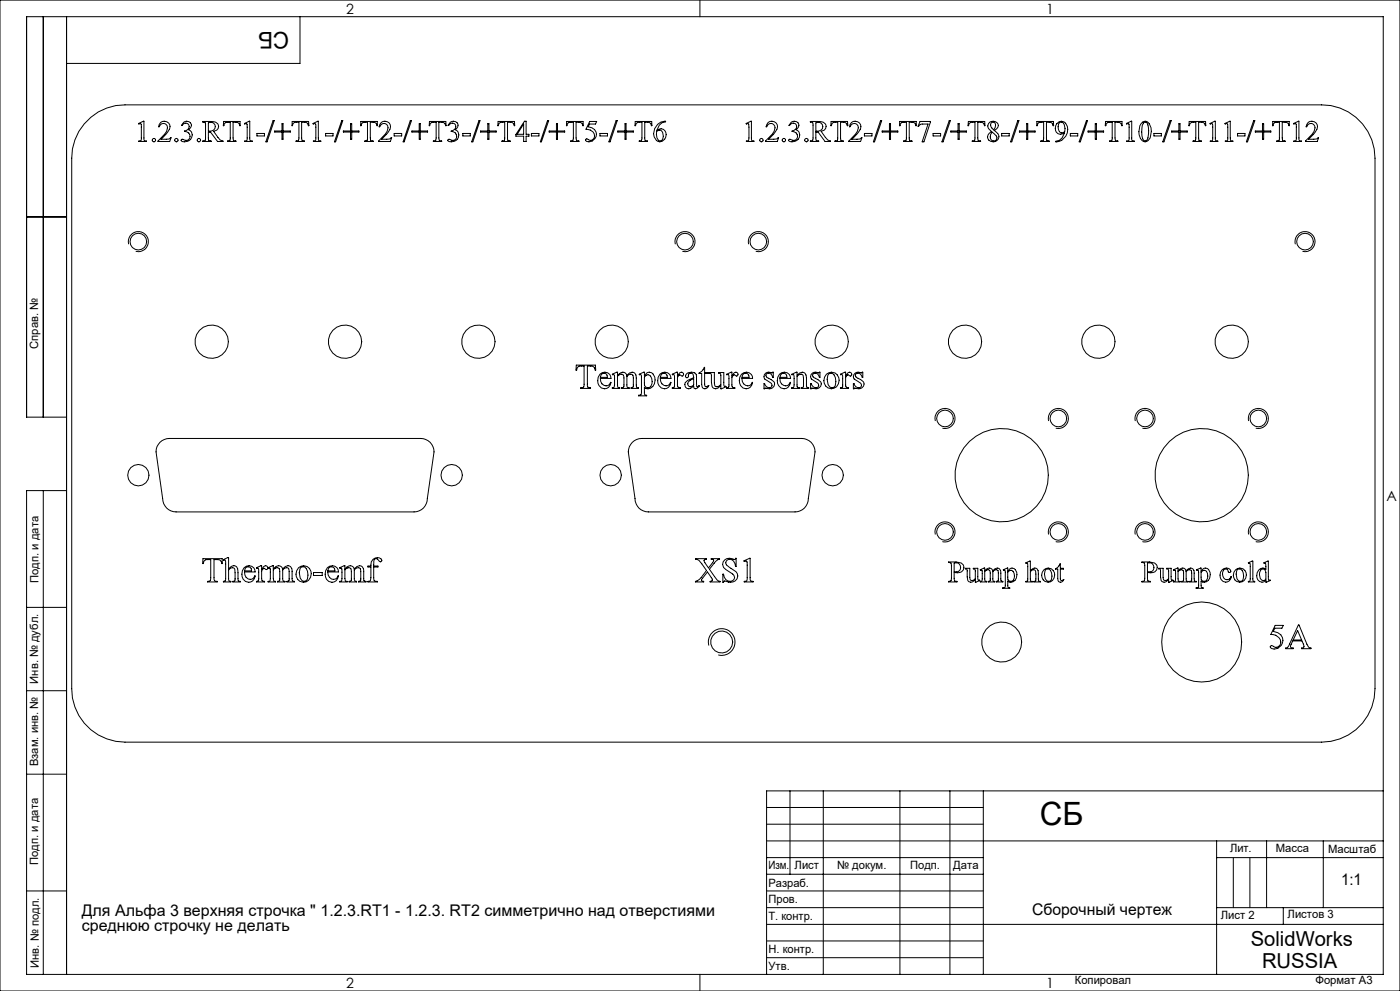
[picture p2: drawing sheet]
<svg xmlns="http://www.w3.org/2000/svg" width="420mm" height="297mm" viewBox="0 0 420 297" stroke-linecap="round" stroke-linejoin="round" font-family="sans-serif">
<g fill="none" stroke="#000" stroke-width=".3">
<path d="M0 0h420v297h-420zM13 5v120M20 5v287M90 5v14h-70M210 0v5M25.3 37.1a15.7 15.7 0 0 1 12.2-5.7h359a16 16 0 0 1 16 16v159a16 16 0 0 1-16 16h-359a16 16 0 0 1-16-16v-159a15.8 15.8 0 0 1 3.8-10.3zM41.6 37l1.6-.7v5.5l.1 .3 .6 .3h-2.2l.7-.4v-4.4l-.1-.5-.6 .1zM48.2 36.7a1.7 1.7 0 0 1 2.2 0 1.7 1.7 0 0 1 .4 2.1l-1.1 1.5-1.4 1.4h2.4l.6-.4-.4 1.1h-3.5a8.2 8.2 0 0 0 2.8-4.1 1.21 1.21 0 0 0-.7-1.2 1.21 1.21 0 0 0-1.3 .3l-.6 .6 .2-.7zM55.1 36.6a1.36 1.36 0 0 1 2.1 .3 1.36 1.36 0 0 1-.6 2 2.01 2.01 0 0 1 .8 2.6 2.01 2.01 0 0 1-2.6 .9l-.3-.1a.34 .34 0 0 1-.1-.5 .34 .34 0 0 1 .5 0 1.34 1.34 0 0 0 2.1-.7 1.34 1.34 0 0 0-1.5-1.7l-.1-.1a1.2 1.2 0 0 0 1.4-1 1.2 1.2 0 0 0-1.1-1.4l-1.3 .7zM60.8 36.4a5.6 5.6 0 0 1 4.5 .7 1.38 1.38 0 0 1-.3 1.9l-.9 .4 2 2.6 .8 .4h-1.6l-2.2-2.8h-.6v2.1a.63 .63 0 0 0 .8 .6h-2.5a.69 .69 0 0 0 .7-.2 .69 .69 0 0 0 .2-.8v-4.2l-.1-.3-.8-.2zM62.5 36.8a1.4 1.4 0 0 1 2.1 1.1 1.4 1.4 0 0 1-1.8 1.4h-.3zM67.1 36.4h4.9l.1 1.3-.2-.3a.95 .95 0 0 0-1.1-.7h-.9l.1 5a.63 .63 0 0 0 .8 .6l-2.5 .1 .7-.4 .1-.4v-4.9h-1.1a.91 .91 0 0 0-.8 1h-.2z"/>
<path d="M73.3 37l1.6-.7v5.5l.2 .3 .6 .3h-2.3l.7-.4 .1-4.4-.2-.5-.6 .1zM81.9 36.2h.4l-2.2 6.3h-.3zM84.6 37.1h.3v2.2h2.2v.3h-2.2v2.1h-.3v-2.1h-2.2v-.3h2.2zM87.7 36.4h4.9l.1 1.3-.2-.3a.96 .96 0 0 0-1.1-.7h-.9v5a.63 .63 0 0 0 .8 .6l-2.5 .1 .6-.2 .3-.6v-4.9h-1.1a1.13 1.13 0 0 0-1 1zM93.9 37l1.6-.7v5.7l.7 .4h-2.2l.7-.4 .1-4.4-.2-.5-.6 .1zM102.5 36.2h.3l-2.1 6.3h-.4zM105.2 37.1h.3v2.2h2.2v.3h-2.2v2.1h-.3v-2.1h-2.2v-.3h2.2zM108.3 36.4h4.9v1.3l-.2-.3a.95 .95 0 0 0-1-.7h-.9v5a.63 .63 0 0 0 .8 .6l-2.5 .1 .8-.4v-.4v-4.9h-1a.91 .91 0 0 0-.9 1h-.1zM114.4 36.7a1.68 1.68 0 0 1 2.2 0 1.68 1.68 0 0 1 .3 2.1l-1 1.5-1.5 1.4h2.4l.7-.4-.4 1.1h-3.5a8.2 8.2 0 0 0 2.8-4.1 1.22 1.22 0 0 0-.7-1.2 1.22 1.22 0 0 0-1.4 .3l-.6 .6zM123.1 36.2h.3l-2.2 6.3h-.3zM123.6 39.3h2.2v-2.2h.3v2.2h2.2v.3h-2.2v2.1h-.3v-2.1h-2.2zM128.8 36.4h4.9l.1 1.3-.2-.3a1.04 1.04 0 0 0-1.1-.7h-.8v5a.63 .63 0 0 0 .8 .6l-2.5 .1 .7-.4 .1-.4v-4.9h-1a1.13 1.13 0 0 0-1 1z"/>
<path d="M135.1 36.6a1.37 1.37 0 0 1 2.1 .3 1.37 1.37 0 0 1-.6 2 1.95 1.95 0 0 1 .6 2.8 1.95 1.95 0 0 1-2.9 .3l.1-.1a1.2 1.2 0 0 1 1.4 .2 1.36 1.36 0 0 0 1.1-1.6 1.36 1.36 0 0 0-1.5-1.1v-.1a1.17 1.17 0 0 0 1.4-1.2 1.17 1.17 0 0 0-1.5-1.1l-.7 .6h-.2zM143.7 36.2h.3l-2.1 6.3h-.4zM146.3 37.1h.4v2.2h2.1v.3h-2.1v2.1h-.4v-2.1h-2.1v-.3h2.1zM149.4 36.4h4.9l.1 1.3-.2-.3a.96 .96 0 0 0-1.1-.7h-.8v5l.1 .3 .7 .4h-2.5l.7-.4 .1-.4v-4.9h-1a.91 .91 0 0 0-.9 1h-.2zM157.1 37.1v3.1h-1.9zM157.3 36.3h.5v3.9h.9v.6h-.9v1.6h-.7v-1.6h-2.3v-.5zM164.3 36.2h.3l-2.2 6.3h-.3zM166.9 37.1h.4v2.2h2.1v.3h-2.1v2.1h-.4v-2.1h-2.2v-.3h2.2zM170 36.4h4.9l.1 1.3-.2-.3a.95 .95 0 0 0-1.1-.7h-.9l.1 5a.63 .63 0 0 0 .8 .6l-2.5 .1 .7-.4 .1-.4v-4.9h-1a1.13 1.13 0 0 0-1.1 1zM176.9 36.4h2.1l-.4 .8h-1.8l-.3 .8a2.23 2.23 0 0 1 2.4 2.6 2.23 2.23 0 0 1-3.1 1.6l-.1-.4 .3-.2a1.41 1.41 0 0 0 2.1 0 1.41 1.41 0 0 0-.2-2.1l-.8-.5-1.3-.3zM184.8 36.2h.4l-2.2 6.3h-.3zM187.5 37.1h.3v2.2h2.2v.3h-2.2v2.1h-.3v-2.1h-2.2v-.3h2.2z"/>
<path d="M190.6 36.4h4.9l.1 1.3-.2-.3a.96 .96 0 0 0-1.1-.7h-.9v5l.1 .3 .7 .4h-2.4l.5-.2 .3-.6v-4.9h-1.1a.91 .91 0 0 0-.8 1h-.2zM197 39.4a1.04 1.04 0 0 1 1.8 .3l.2 1.1-.2 1-.5 .4h-.5a2.55 2.55 0 0 1-.8-2.8zM197.3 37.3l1-.7 1.4-.3v.2l-1.1 .3-.8 .7-.7 1.5a1.78 1.78 0 0 1 2.4 .3 1.78 1.78 0 0 1-.1 2.4 1.61 1.61 0 0 1-2.5 .4 3.3 3.3 0 0 1 .4-4.8zM223.8 37l1.6-.7v5.5l.2 .3 .6 .3h-2.3l.7-.4 .1-3.9-.2-1-.6 .1zM230.5 36.7a1.7 1.7 0 0 1 2.1 0 1.7 1.7 0 0 1 .4 2.1l-1 1.5-1.5 1.4h2.4l.7-.4-.4 1.1h-3.5a8 8 0 0 0 2.8-4.1 1.24 1.24 0 0 0-.7-1.2 1.24 1.24 0 0 0-1.4 .3l-.6 .6zM237.4 36.6a1.36 1.36 0 0 1 2.1 .3 1.36 1.36 0 0 1-.7 2 1.94 1.94 0 0 1 1 2.3 1.94 1.94 0 0 1-2.2 1.3l-.9-.2a.33 .33 0 0 1 0-.5 .33 .33 0 0 1 .4 0 1.35 1.35 0 0 0 2.2-.8 1.35 1.35 0 0 0-1.7-1.6v-.1a1.2 1.2 0 0 0 1.4-1 1.2 1.2 0 0 0-1-1.4l-1.3 .7zM243.1 36.4a5.5 5.5 0 0 1 4.5 .7 1.38 1.38 0 0 1-.3 1.9l-1 .4 2.1 2.6 .7 .4h-1.6l-2.1-2.8h-.6v2.1a.65 .65 0 0 0 .8 .6h-2.5a.68 .68 0 0 0 .7-.2 .68 .68 0 0 0 .1-.8v-4.2l-.1-.3-.7-.2zM244.8 36.8a1.4 1.4 0 0 1 2.1 1.1 1.4 1.4 0 0 1-1.9 1.4h-.2zM249.3 36.4h4.9l.2 1.3-.3-.3a.95 .95 0 0 0-1.1-.7h-.8v5a.63 .63 0 0 0 .8 .6l-2.5 .1 .7-.4 .1-.4v-4.9h-1a.91 .91 0 0 0-.9 1h-.2zM255.5 36.7a1.7 1.7 0 0 1 2.1 0 1.7 1.7 0 0 1 .5 2.1l-1.1 1.5-1.5 1.4h2.5l.6-.4-.4 1.1h-3.5a8.2 8.2 0 0 0 2.8-4.1 1.21 1.21 0 0 0-.7-1.2 1.21 1.21 0 0 0-1.4 .3l-.6 .6 .2-.7zM264.2 36.2h.3l-2.1 6.3h-.4zM266.8 37.1h.4v2.2h2.1v.3h-2.1v2.1h-.4v-2.1h-2.1v-.3h2.1z"/>
<path d="M269.9 36.4h4.9l.1 1.3-.2-.3a.96 .96 0 0 0-1.1-.7h-.8v5a.63 .63 0 0 0 .8 .6l-2.5 .1 .5-.2 .3-.6v-4.9h-1.3l-.8 1zM276 36.4h3.1l-1.9 6.1h-.6l1.8-5.3h-1.6a1.15 1.15 0 0 0-1.2 .7l-.2-.1zM284.8 36.2h.3l-2.2 6.3h-.3zM287.4 37.1h.4v2.2h2.1v.3h-2.1v2.1h-.4v-2.1h-2.1v-.3h2.1zM290.5 36.4h4.9l.1 1.3-.2-.3a.95 .95 0 0 0-1.1-.7h-.9l.1 5a.63 .63 0 0 0 .8 .6l-2.5 .1 .7-.4 .1-.4v-4.9h-1.1a.91 .91 0 0 0-.8 1h-.2zM296.9 36.6a1.44 1.44 0 0 1 2 0 1.44 1.44 0 0 1 .1 2l-.7 .5a2.1 2.1 0 0 1 1.2 2.6 1.63 1.63 0 0 1-2.3 .7 1.63 1.63 0 0 1-.5-2.4l.7-.6-.8-.8a1.38 1.38 0 0 1 .3-2zM297.3 36.9a.76 .76 0 0 1 1-.2 .76 .76 0 0 1 .4 .9l-.6 1.3a1.63 1.63 0 0 1-.8-2zM297.6 39.6a2.33 2.33 0 0 1 1.5 1.7 1.02 1.02 0 0 1-1.2 .9 1.02 1.02 0 0 1-.8-1.2l.1-.7zM305.3 36.2h.4l-2.2 6.3h-.3zM305.8 39.3h2.2v-2.2h.3v2.2h2.2v.3h-2.2v2.1h-.3v-2.1h-2.2zM311.1 36.4h4.9l.1 1.3-.2-.3a.96 .96 0 0 0-1.1-.7h-.9v5a.63 .63 0 0 0 .8 .6l-2.5 .1 .6-.2 .3-.6v-4.9h-1.4l-.7 1zM317 37.1a1.65 1.65 0 0 1 2.7-.2 3.6 3.6 0 0 1-2.9 5.6v-.2l1-.3 .8-.7 .8-1.5a1.79 1.79 0 0 1-2.5-.2 1.79 1.79 0 0 1 .1-2.5z"/>
<path d="M317.9 36.7h.8a2.37 2.37 0 0 1 .7 2.8 1.02 1.02 0 0 1-1.6-.1 2.3 2.3 0 0 1 .1-2.7zM325.9 36.2h.3l-2.1 6.3h-.4zM328.6 37.1h.3v2.2h2.2v.3h-2.2v2.1h-.3v-2.1h-2.2v-.3h2.2zM331.7 36.4h4.9l.1 1.3-.3-.3a.95 .95 0 0 0-1-.7h-.9v5a.63 .63 0 0 0 .9 .6l-2.6 .1 .8-.4 .1-.4v-4.9h-1.1a.91 .91 0 0 0-.8 1h-.2zM337.9 37l1.6-.7v5.5l.2 .3 .6 .3h-2.3l.7-.4v-4.4l-.1-.5-.6 .1zM342.8 36.6a1.35 1.35 0 0 1 2 .4 4.5 4.5 0 0 1-.3 5.1 1.41 1.41 0 0 1-2.4-.6 4.4 4.4 0 0 1 .7-4.9zM343.2 36.7a.7 .7 0 0 1 1 .3l.4 2.2a3.5 3.5 0 0 1-.7 2.9l-.6 .1a5 5 0 0 1-.3-5.3zM351 36.2h.4l-2.2 6.3h-.4zM353.7 37.1h.3v2.2h2.2v.3h-2.2v2.1h-.3v-2.1h-2.2v-.3h2.2zM356.8 36.4h4.9v1.3l-.2-.3a.95 .95 0 0 0-1-.7h-.9v5a.63 .63 0 0 0 .8 .6l-2.5 .1 .8-.4v-.4v-4.9h-1a.91 .91 0 0 0-.9 1h-.1zM363 37l1.6-.7v5.5l.1 .3 .6 .3h-2.2l.7-.4v-4.4l-.1-.5-.6 .1zM367.5 37l1.6-.7v5.7l.8 .4h-2.3l.7-.4v-4.4l-.1-.5-.6 .1z"/>
<path d="M376.1 36.2h.3l-2.1 6.3h-.4zM378.7 37.1h.4v2.2h2.1v.3h-2.1v2.1h-.4v-2.1h-2.1v-.3h2.1zM381.8 36.4h5v1.3l-.2-.3a.95 .95 0 0 0-1-.7h-.9v5a.63 .63 0 0 0 .8 .6l-2.5 .1 .8-.4v-.4v-4.9h-1a.91 .91 0 0 0-.9 1h-.2zM388.1 37l1.6-.7v5.5l.1 .3 .6 .3h-2.2l.7-.4v-4.4l-.1-.5-.6 .1zM392.5 36.7a1.7 1.7 0 0 1 2.1 0 1.7 1.7 0 0 1 .4 2.1l-1 1.5-1.5 1.4h2.4l.7-.4-.4 1.1h-3.5a8 8 0 0 0 2.8-4.1 1.24 1.24 0 0 0-.7-1.2 1.24 1.24 0 0 0-1.4 .3l-.6 .6zM77.1 40h2.2v.7h-2.2zM97.7 40h2.2v.7h-2.2zM118.3 40h2.2v.7h-2.2zM138.9 40h2.2v.7h-2.2zM159.4 40h2.3v.7h-2.3zM180 40h2.2v.7h-2.2zM259.3 40h2.3v.7h-2.3z"/>
<path d="M279.9 40h2.3v.7h-2.3zM300.5 40h2.3v.7h-2.3zM321.1 40h2.2v.7h-2.2zM346.2 40h2.2v.7h-2.2zM371.3 40h2.2v.7h-2.2zM8 65h12M38.6 73.2a3 3 0 0 1 2.6-3.8 3 3 0 0 1 3.3 3.3 3 3 0 0 1-3.8 2.6M202.6 73.2a2.99 2.99 0 0 1 2.6-3.8 2.99 2.99 0 0 1 3.3 3.3 2.99 2.99 0 0 1-3.8 2.6M224.6 73.2a2.99 2.99 0 0 1 2.6-3.8 2.99 2.99 0 0 1 3.3 3.3 2.99 2.99 0 0 1-3.8 2.6M388.6 73.2a2.99 2.99 0 0 1 2.7-3.8 2.99 2.99 0 0 1 3.2 3.3 2.99 2.99 0 0 1-3.8 2.6M172.9 109.4h5.7l.1 1.5-.2-.3a1.1 1.1 0 0 0-1.3-.9h-1v5.9a.75 .75 0 0 0 1 .6v.2h-3v-.2l.9-.2 .1-.5v-5.8h-.8a1.13 1.13 0 0 0-1.4 1.2h-.2zM180 112.1a1.9 1.9 0 0 1 2.1-.5 1.9 1.9 0 0 1 1.2 1.8h-3.2a1.75 1.75 0 0 0 .7 1.9 1.75 1.75 0 0 0 2 0l.4-.7a1.91 1.91 0 0 1-1.8 1.9 1.91 1.91 0 0 1-2-1.6l.1-1.8z"/>
<path d="M180.3 112.3a1.03 1.03 0 0 1 1.3-.4 1.03 1.03 0 0 1 .6 1.2h-2.1zM183.7 112.1l1.5-.6v1l.4-.3a1.35 1.35 0 0 1 1.3-.7 1.35 1.35 0 0 1 1.1 1l.8-.7 .9-.3a1.35 1.35 0 0 1 1.2 1.8v2.4l.2 .4 .5 .1v.2h-2.3v-.2l.5-.1 .2-.5v-2.8l-.5-.6a1.52 1.52 0 0 0-1.4 .6v2.9l.1 .4 .5 .1v.2h-2.2v-.2l.5-.1 .1-.3 .1-2.5a.93 .93 0 0 0-.5-1.1 .93 .93 0 0 0-1.2 .3l-.3 .3v2.6l.1 .6 .6 .2v.2h-2.2v-.2l.6-.2 .1-.6-.1-2.9zM191.8 112.1l1.5-.6v1.2l.7-.9a1.37 1.37 0 0 1 1.9 .3 2.63 2.63 0 0 1 .5 2.8 2.63 2.63 0 0 1-2.4 1.6l-.7-.4v1.9l.1 .3 .6 .2v.1h-2.4v-.1l.6-.1 .2-.8v-5.1zM193.6 112.7a.99 .99 0 0 1 1.6 0 2.17 2.17 0 0 1-.8 3.5l-.6-.1-.4-.6-.1-2.5zM198 112.1a1.9 1.9 0 0 1 2.1-.5 1.9 1.9 0 0 1 1.2 1.8h-3.2a1.75 1.75 0 0 0 .7 1.9 1.75 1.75 0 0 0 2 0l.4-.7a1.91 1.91 0 0 1-1.8 1.9 1.91 1.91 0 0 1-2-1.6v-1.8zM198.3 112.3a1.03 1.03 0 0 1 1.3-.4 1.03 1.03 0 0 1 .6 1.2h-2.1zM201.7 112.1l1.5-.6v1.2l.6-.8a.71 .71 0 0 1 1.2 .1 .52 .52 0 0 1-.2 .7 .52 .52 0 0 1-.7-.3h-.3l-.6 .7v2.6l.3 .4 .6 .1v.2h-2.4v-.2l.5-.1 .2-.5v-2.8l-.2-.5h-.5zM206.1 112a1.95 1.95 0 0 1 2.8 .3l.1 3.4 .3 .2 .4-.4a1.28 1.28 0 0 1-1.1 1l-.4-.2-.1-.6-.5 .4a1.23 1.23 0 0 1-1.7 .2 1.23 1.23 0 0 1-.3-1.7l.6-.5 1.9-.9-.2-1a.79 .79 0 0 0-1-.3 .79 .79 0 0 0-.4 1l-.4 .3-.4-.3zM206.5 114.4l1.6-.9v1.9l-.4 .3-.9 .1a.92 .92 0 0 1-.3-1.4zM211.3 110.1l.1 1.6h1.1v.2h-1.1l.1 3.7 .4 .3 .8-.4a1.11 1.11 0 0 1-.9 .9 1.11 1.11 0 0 1-1.2-.4l-.1-4.1-.8-.1a2.83 2.83 0 0 0 1.6-1.7zM212.8 111.7h1.5v3.1l.3 .9a1.18 1.18 0 0 0 1.7-.5l-.1-3-.6-.5h1.5v3.5l.2 .6 .4-.1 .1 .2-1.5 .6v-.9l-.9 .7a1.21 1.21 0 0 1-1.8-.4l-.2-3.7zM218 112.1l1.6-.6v1.2l.5-.8a.71 .71 0 0 1 1.3 .1 .52 .52 0 0 1-.3 .7 .52 .52 0 0 1-.7-.3h-.3l-.5 .7v2.6l.2 .4 .7 .1v.2h-2.5v-.2l.5-.1 .2-.5v-2.8l-.2-.5h-.4z"/>
<path d="M222.5 112.1a1.9 1.9 0 0 1 2.1-.5 1.9 1.9 0 0 1 1.2 1.8h-3.2a1.76 1.76 0 0 0 .7 1.9 1.76 1.76 0 0 0 2 0l.4-.7a1.89 1.89 0 0 1-1.8 1.9 1.89 1.89 0 0 1-2-1.6v-1.8zM222.8 112.3a1.05 1.05 0 0 1 1.3-.4 1.05 1.05 0 0 1 .6 1.2h-2.1zM229.7 111.8l.9-.3 1 .3 .4-.3v1.6h-.2a1.15 1.15 0 0 0-.7-1.1 1.15 1.15 0 0 0-1.3 .2l.1 .8 .7 .4a2 2 0 0 1 1.8 1.7 2.05 2.05 0 0 1-2.9 1.2l-.3 .2v-1.5h.2a1.25 1.25 0 0 0 .8 1.1 1.25 1.25 0 0 0 1.4-.4l-.3-.9-1.9-1.2a1.34 1.34 0 0 1 .3-1.8zM233.9 112.1a1.9 1.9 0 0 1 2.1-.5 1.9 1.9 0 0 1 1.2 1.8h-3.2a1.75 1.75 0 0 0 .7 1.9 1.75 1.75 0 0 0 1.9 0l.5-.7a1.91 1.91 0 0 1-1.8 1.9 1.91 1.91 0 0 1-2-1.6v-1.8zM234.2 112.3a1.03 1.03 0 0 1 1.3-.4 1.03 1.03 0 0 1 .6 1.2h-2.1zM237.6 112.1l1.5-.6v1l.8-.7 .8-.3a1.36 1.36 0 0 1 1.2 1.8v2.4l.2 .4 .5 .1v.2h-2.3v-.2l.6-.1 .2-.5-.2-3-.4-.5-.6 .1-.8 .6v3.1l.7 .3v.2h-2.2v-.2l.6-.2v-.6v-2.6l-.1-.5h-.5zM243.7 111.8l.9-.3 1 .3 .4-.3v1.6h-.2a1.15 1.15 0 0 0-.7-1.1 1.15 1.15 0 0 0-1.3 .2l.1 .8 .7 .4a2 2 0 0 1 1.8 1.7 2.05 2.05 0 0 1-2.9 1.2l-.3 .2v-1.5h.2a1.25 1.25 0 0 0 .8 1.1 1.25 1.25 0 0 0 1.4-.4l-.3-.9-1.9-1.2a1.24 1.24 0 0 1 .3-1.8zM247.9 112.1a2.43 2.43 0 0 1 3.7 .8 2.43 2.43 0 0 1-1.4 3.4 2.43 2.43 0 0 1-2.9-1.1 2.43 2.43 0 0 1 .6-3.1zM248.5 112.2l.5-.3h.8a3.1 3.1 0 0 1 .4 4.1 1.06 1.06 0 0 1-1.3-.1 3.4 3.4 0 0 1-.4-3.7zM252.1 112.1l1.6-.6v1.2l.5-.8a.71 .71 0 0 1 1.3 .1 .51 .51 0 0 1-.2 .7 .51 .51 0 0 1-.7-.3h-.4l-.5 .7v2.6l.3 .4 .6 .1v.2h-2.5v-.2l.7-.4v-3.4zM256.5 111.8l.9-.3a1.13 1.13 0 0 0 1.4 0v1.6h-.1a1.17 1.17 0 0 0-.7-1.1 1.17 1.17 0 0 0-1.4 .2 .9 .9 0 0 0 .8 1.2 2 2 0 0 1 1.8 1.7 2.05 2.05 0 0 1-2.9 1.2l-.3 .2v-1.5h.2a1.15 1.15 0 0 0 .9 1.2 1.15 1.15 0 0 0 1.3-.7l-.2-.7-1.9-1.2a1.24 1.24 0 0 1 .2-1.8zM20 125h-12v-120h407v287h-407v-145h12"/>
<path d="M48 132.6a4.2 4.2 0 0 1 2.8-1.2h75.4a4 4 0 0 1 4 4l-2 14a4 4 0 0 1-4 4h-71.4a4 4 0 0 1-4-4l-2-14a3.8 3.8 0 0 1 1.2-2.8zM189.7 132.6a4.1 4.1 0 0 1 2.8-1.2h48a4 4 0 0 1 4 4l-2 14a4 4 0 0 1-4 4h-44a4 4 0 0 1-4-4l-2-14a4.1 4.1 0 0 1 1.2-2.8zM280.6 126.2a2.99 2.99 0 0 1 2.6-3.8 2.99 2.99 0 0 1 3.3 3.3 2.99 2.99 0 0 1-3.8 2.6M314.6 126.2a2.99 2.99 0 0 1 2.6-3.8 2.99 2.99 0 0 1 3.3 3.3 2.99 2.99 0 0 1-3.8 2.6M340.6 126.2a2.99 2.99 0 0 1 2.6-3.8 2.99 2.99 0 0 1 3.3 3.3 2.99 2.99 0 0 1-3.8 2.6M374.6 126.2a2.99 2.99 0 0 1 2.6-3.8 2.99 2.99 0 0 1 3.3 3.3 2.99 2.99 0 0 1-3.8 2.6M13 147v145M60.9 167.4h5.7l.1 1.5-.2-.3a1.09 1.09 0 0 0-1.3-.9h-1v5.9a.74 .74 0 0 0 1 .6v.2h-2.9v-.2l.8-.2 .1-.5v-5.8h-.8a1.13 1.13 0 0 0-1.4 1.2h-.2zM67 167.7l1.6-.6v3.4a1.82 1.82 0 0 1 2-.9 1.93 1.93 0 0 1 .8 2.1v2l.2 .4 .5 .1v.2h-2.3l.7-.6-.1-3.1-.4-.5a1.37 1.37 0 0 0-1.4 .6v2.9l.1 .4 .6 .3h-2.3l.7-.7v-5.3l-.1-.5h-.5zM73.2 170.1a1.9 1.9 0 0 1 2.1-.5 1.9 1.9 0 0 1 1.3 1.8h-3.3a1.73 1.73 0 0 0 .7 1.9 1.73 1.73 0 0 0 2 0l.4-.7a1.91 1.91 0 0 1-1.7 1.9 1.91 1.91 0 0 1-2.1-1.6l.1-1.8zM73.6 170.3a1.03 1.03 0 0 1 1.2-.4 1.03 1.03 0 0 1 .7 1.2h-2.2zM76.9 170.1l1.6-.6v1.2l.5-.8a.71 .71 0 0 1 1.3 .1 .51 .51 0 0 1-.2 .7 .51 .51 0 0 1-.7-.3h-.3l-.6 .8v2.5l.3 .4 .6 .1v.2h-2.5l.6-.4 .1-.4v-2.8l-.1-.5h-.5z"/>
<path d="M80.4 170.1l1.6-.6v1l.3-.3a1.32 1.32 0 0 1 1.4-.7 1.32 1.32 0 0 1 1.1 1l.8-.7 .8-.3a1.35 1.35 0 0 1 1.2 1.8v2.4l.2 .4 .5 .3h-2.2l.6-.6-.1-3.3a1.1 1.1 0 0 0-1.8 .3v2.9l.7 .7h-2.2l.6-.6v-2.5a.87 .87 0 0 0-.8-1.2l-1.1 .7 .1 3.2 .6 .4h-2.3l.6-.4 .1-.6v-2.9zM89.6 170.1a2.37 2.37 0 0 1 3.2 .4 2.37 2.37 0 0 1-.2 3.3 2.37 2.37 0 0 1-3.3-.1 2.74 2.74 0 0 1 .3-3.6zM90.1 170.2l.2-.2a1.1 1.1 0 0 1 1.6 .4 3.3 3.3 0 0 1-.1 3.6 .95 .95 0 0 1-1.3-.1 3.5 3.5 0 0 1-.4-3.7zM94.1 171.6h2.6v.9h-2.6zM98.2 170.1a1.9 1.9 0 0 1 2.1-.5 1.9 1.9 0 0 1 1.2 1.8h-3.2a1.75 1.75 0 0 0 .7 1.9 1.75 1.75 0 0 0 2 0l.4-.7a1.89 1.89 0 0 1-1.7 1.9 1.89 1.89 0 0 1-2.1-1.6l.1-1.8zM98.6 170.3a1.05 1.05 0 0 1 1.2-.4 1.05 1.05 0 0 1 .7 1.2h-2.2zM101.9 170.1l1.6-.6v1l.3-.3a1.32 1.32 0 0 1 1.3-.7 1.32 1.32 0 0 1 1.2 1l.8-.7 .8-.3a1.35 1.35 0 0 1 1.2 1.8v2.4l.2 .4 .5 .3h-2.2l.6-.6-.1-3.3a1.1 1.1 0 0 0-1.8 .3v2.9l.7 .7h-2.3l.7-.6v-2.5a.87 .87 0 0 0-.8-1.2l-1.1 .7 .1 3.2 .5 .4h-2.2l.6-.4 .1-.6v-2.9zM111.9 167.6a1.45 1.45 0 0 1 1.5-.6 1.45 1.45 0 0 1 1.1 1.1l-.4 .3-1.2-1a.67 .67 0 0 0-.8 .8v1.4h1.3v.3h-1.3v3.7a.82 .82 0 0 0 1.1 .6v.2h-2.8v-.2l.7-.2 .2-.9v-3.2h-.9v-.3h.9l.1-1.2zM208.7 167.4h3.2l-.7 .6 1.3 2.2 1.6-2.2-.7-.6h2.5v.2a2 2 0 0 0-1.7 1.2l-1.4 1.8 2.3 3.2 .9 .6h-3v-.2a.6 .6 0 0 0 .7-.4 .6 .6 0 0 0-.3-.7l-1.2-1.7-1.7 2.2v.4l.6 .4h-2.5v-.2a2.31 2.31 0 0 0 1.8-1.1l1.5-2.1-2.2-3-1-.4zM217.5 167.7a3.5 3.5 0 0 1 3 0l.3-.4v2.5h-.1a1.89 1.89 0 0 0-2.3-2.1 1.03 1.03 0 0 0-.5 1.6l2.9 2a2.02 2.02 0 0 1-.1 2.6 2.02 2.02 0 0 1-2.5 .4l-.8-.2-.5 .4v-2.4h.2a1.82 1.82 0 0 0 1 1.9 1.82 1.82 0 0 0 2.2-.5l-.1-1.1-2.4-1.7a1.74 1.74 0 0 1-.3-3zM223.2 168.1l1.8-.8v6.4l.2 .4 .7 .1v.2h-2.6v-.2h.5a.76 .76 0 0 0 .4-1.1l-.1-4.7-.2-.3-.6 .2zM280.6 160.2a2.99 2.99 0 0 1 2.6-3.8 2.99 2.99 0 0 1 3.3 3.3 2.99 2.99 0 0 1-3.8 2.6"/>
<path d="M284.6 168.4h2.2l1.6 .3a1.58 1.58 0 0 1 .7 2 1.58 1.58 0 0 1-1.8 1l-1.1-.1 .1 2.1 .2 .5h.6v.2h-2.5l.2-.2a.67 .67 0 0 0 .6-.9v-4.2l-.1-.3-.7-.2zM286.2 168.8a1.39 1.39 0 0 1 2 1.2 1.39 1.39 0 0 1-2 1.3zM289.6 170.3h1.3v2.8l.4 .8a1.2 1.2 0 0 0 1.3-.5v-2.6l-.6-.5h1.3v3.1l.2 .5 .4 .1-1.3 .5v-.8l-.7 .6a1.11 1.11 0 0 1-1.6-.3l-.1-3.2zM294.1 170.7l1.3-.5v.9a1.27 1.27 0 0 1 1.2-.9 1.27 1.27 0 0 1 1.2 .9l.7-.6 .7-.3a1.16 1.16 0 0 1 1 1.6v2l.6 .6h-1.9l.6-.5v-2.2l-.1-.7-.6-.3-.9 .6v2.5l.5 .6h-1.9l.6-.5v-2.2a.86 .86 0 0 0-.6-1 .86 .86 0 0 0-1.1 .6l.1 2.8 .5 .3h-1.9l.5-.3 .1-.6-.1-2.4zM301 170.7l1.3-.5v1l.6-.7a1.18 1.18 0 0 1 1.7 .2 2.27 2.27 0 0 1 .4 2.4 2.27 2.27 0 0 1-2 1.4l-.7-.3v1.6l.6 .5h-2.1l.6-.2 .2-.4v-4.6zM302.3 171.5l.7-.5h.6a2.14 2.14 0 0 1 .1 3.1 .96 .96 0 0 1-1.1-.1 .96 .96 0 0 1-.3-1zM307.8 168.7l1.3-.5v2.9a1.57 1.57 0 0 1 1.7-.8 3.9 3.9 0 0 1 .7 3.5l.6 .6h-1.9l.5-.3 .1-2.1-.2-1-.5-.3-1 .6v2.5l.6 .6h-1.9l.5-.6v-4.6l-.1-.4h-.4zM313.2 170.8a2.01 2.01 0 0 1 2.7 .3 2.01 2.01 0 0 1-.2 2.8 2.01 2.01 0 0 1-2.8-.1 2.3 2.3 0 0 1 .3-3zM313.7 170.8l.1-.2a.97 .97 0 0 1 1.3 .3 2.86 2.86 0 0 1 0 3.2l-.8 .1a2.46 2.46 0 0 1-.6-3.4zM314.6 160.2a2.99 2.99 0 0 1 2.6-3.8 2.99 2.99 0 0 1 3.3 3.3 2.99 2.99 0 0 1-3.8 2.6M318 169l.1 1.3h.9v.3h-.9v3.1a.59 .59 0 0 0 1.1 0l-.7 .7h-.6l-.5-.3-.1-3.5-.6-.1 .6-.4zM340.6 160.2a2.99 2.99 0 0 1 2.6-3.8 2.99 2.99 0 0 1 3.3 3.3 2.99 2.99 0 0 1-3.8 2.6"/>
<path d="M342.6 168.4h2.2l1.6 .3a1.58 1.58 0 0 1 .7 2 1.58 1.58 0 0 1-1.8 1l-1.1-.1 .1 2.1 .2 .5h.6v.2h-2.5l.2-.2a.67 .67 0 0 0 .6-.9v-4.2l-.1-.3-.7-.2zM344.2 168.8a1.39 1.39 0 0 1 2 1.2 1.39 1.39 0 0 1-2 1.3zM347.6 170.3h1.3v2.8l.4 .8a1.18 1.18 0 0 0 1.3-.5v-2.6l-.6-.5h1.3v3.1l.2 .4 .4 .2-1.3 .5v-.8l-.7 .6a1.11 1.11 0 0 1-1.6-.3l-.1-3.2zM352.1 170.7l1.3-.5v.9a1.26 1.26 0 0 1 1.2-.9 1.26 1.26 0 0 1 1.2 .9l.7-.6 .7-.3a1.16 1.16 0 0 1 1 1.6l.1 2.2 .5 .4h-1.9l.6-.5v-2.2l-.1-.7-.5-.3-1.1 .6v2.5l.6 .6h-1.9l.6-.5v-2.2a.86 .86 0 0 0-.7-1 .86 .86 0 0 0-1 .6l.1 2.8 .5 .3h-1.9l.5-.3 .1-.6-.1-2.4zM359 170.7l1.3-.5v1l.6-.7a1.18 1.18 0 0 1 1.7 .2 2.27 2.27 0 0 1 .4 2.4 2.27 2.27 0 0 1-2 1.4l-.7-.3 .1 1.8 .5 .3h-2.1l.6-.2 .2-.4v-4.6zM360.3 171.5l.7-.5h.6a2.14 2.14 0 0 1 .1 3.1 .98 .98 0 0 1-1.1-.1 .98 .98 0 0 1-.3-1zM366.6 170.8a1.44 1.44 0 0 1 1.5-.6 1.44 1.44 0 0 1 1.1 1.2 .56 .56 0 0 1-.7 .1 .56 .56 0 0 1-.2-.7l-.5-.3a1.7 1.7 0 0 0-1.1 1.7 1.7 1.7 0 0 0 1.4 1.5 1.22 1.22 0 0 0 1.2-.9 1.69 1.69 0 0 1-1.9 1.7 1.69 1.69 0 0 1-1.4-2.1l.1-.9zM370.7 170.8a2.01 2.01 0 0 1 2.7 .3 2.01 2.01 0 0 1-.2 2.8 2.01 2.01 0 0 1-2.7-.1 2.3 2.3 0 0 1 .2-3zM371.2 170.8l.1-.2a.97 .97 0 0 1 1.3 .3 2.86 2.86 0 0 1 0 3.2l-.8 .1a2.46 2.46 0 0 1-.6-3.4zM374.5 168.7l1.3-.5v5.6l.2 .4h.4v.2h-1.9l.5-.3 .1-.6v-4.3l-.1-.4zM374.6 160.2a2.99 2.99 0 0 1 2.6-3.8 2.99 2.99 0 0 1 3.3 3.3 2.99 2.99 0 0 1-3.8 2.6M378.5 170.6l.2-.1a.9 .9 0 0 1 1.1 1.1v2l-.5 .4-.8-.2a2.35 2.35 0 0 1 0-3.2z"/>
<path d="M379.2 168.7l1.3-.5v5.2l.1 .4 .5 .2-1.3 .5v-.7a1.57 1.57 0 0 1-1.9 .5 1.57 1.57 0 0 1-.9-1.8 1.8 1.8 0 0 1 .7-1.9 1.8 1.8 0 0 1 2.1 0l-.1-1.7zM8 182h12M212.7 193.5a4 4 0 0 1 3.5-5.1 4 4 0 0 1 4.3 4.4 4 4 0 0 1-5 3.5M382.6 187.4h2.4l-.4 .9h-2.2l-.4 .9a2.65 2.65 0 0 1 2.9 2.5 2.65 2.65 0 0 1-2.7 2.8l-.7-.1-.4-.4 .3-.5 .4 .1a1.48 1.48 0 0 0 2 .1 1.48 1.48 0 0 0 .3-2 2.86 2.86 0 0 0-2.9-1.6zM389.3 189l1.2 2.8h-2.6zM389.5 187.3h.2l2.4 5.8 .5 .9 .7 .2v.2h-2.8v-.2l.7-.3-.6-1.8h-2.8l-.7 1.7 .2 .3 .6 .1v.2h-2.2v-.2a1.24 1.24 0 0 0 1.2-1.2zM8 207h12M8 232h12M237 237v25M247 237v55M270 237v55M285 237v55"/>
<path d="M295 237v55M415 237h-185v55M230 257h65M230 242h65M230 247h65M230 252h185M365 252v40M365 257h50M370 257v15M375 257v15M380 252v20M397 252v20"/>
<path d="M8 267h12M230 262h65M230 267h65M230 272h65M230 277h185M365 272h50M385 272v5M210 292v5M230 282h65M230 287h65"/>
<circle cx="46.2" cy="42" r=".51"/>
<circle cx="52.9" cy="42" r=".51"/>
<circle cx="59.7" cy="42" r=".51"/>
<circle cx="228.4" cy="42" r=".51"/>
<circle cx="235.2" cy="42" r=".51"/>
<circle cx="241.9" cy="42" r=".5"/>
<circle cx="41.5" cy="72.4" r="2.5"/>
<circle cx="205.5" cy="72.4" r="2.5"/>
<circle cx="227.5" cy="72.4" r="2.5"/>
<circle cx="391.5" cy="72.4" r="2.5"/>
<circle cx="63.5" cy="102.4" r="5"/>
<circle cx="103.5" cy="102.4" r="5"/>
<circle cx="143.5" cy="102.4" r="5"/>
<circle cx="183.5" cy="102.4" r="5"/>
<circle cx="249.5" cy="102.4" r="5"/>
<circle cx="289.5" cy="102.4" r="5"/>
<circle cx="329.5" cy="102.4" r="5"/>
<circle cx="369.5" cy="102.4" r="5"/>
<circle cx="283.5" cy="125.4" r="2.5"/>
<circle cx="317.5" cy="125.4" r="2.5"/>
<circle cx="343.5" cy="125.4" r="2.5"/>
<circle cx="377.5" cy="125.4" r="2.5"/>
<circle cx="41.5" cy="142.4" r="3.2"/>
<circle cx="135.5" cy="142.4" r="3.2"/>
<circle cx="183.2" cy="142.4" r="3.2"/>
<circle cx="249.8" cy="142.4" r="3.2"/>
<circle cx="283.5" cy="159.4" r="2.5"/>
<circle cx="300.5" cy="142.4" r="14"/>
<circle cx="317.5" cy="159.4" r="2.5"/>
<circle cx="343.5" cy="159.4" r="2.5"/>
<circle cx="360.5" cy="142.4" r="14"/>
<circle cx="377.5" cy="159.4" r="2.5"/>
<circle cx="216.5" cy="192.4" r="3.3"/>
<circle cx="300.5" cy="192.4" r="6"/>
<circle cx="360.5" cy="192.4" r="12"/>
</g>
<text font-size="9.6" x="311.9" y="247.3">СБ</text>
<text font-size="6.9" x="86.8" y="9.5" transform="rotate(-180 86.8 9.5)">СБ</text>
<g font-size="6.2">
<text x="375.2" y="283.5">SolidWorks</text>
<text x="378.6" y="290">RUSSIA</text>
</g>
<g font-size="4.8">
<text x="402.3" y="265.3">1:1</text>
<text x="24.5" y="274.5">Для Альфа 3 верхняя строчка &quot; 1.2.3.RT1 - 1.2.3. RT2 симметрично над отверстиями</text>
<text x="309.6" y="274.1">Сборочный чертеж</text>
<text x="24.5" y="279">среднюю строчку не делать</text>
</g>
<g font-size="4.2">
<text x="103.8" y="4.2">2</text>
<text x="313.8" y="4.2">1</text>
<text x="415.9" y="150.2">A</text>
<text x="103.8" y="296.2">2</text>
<text x="313.8" y="296.2">1</text>
</g>
<g font-size="3.4">
<text x="11.5" y="104.5" transform="rotate(-90 11.5 104.5)">Справ. №</text>
<text x="11.6" y="174.7" transform="rotate(-90 11.6 174.7)">Подп. и дата</text>
<text x="11.4" y="204.9" transform="rotate(-90 11.4 204.9)">Инв. № дубл.</text>
<text x="11.4" y="229.6" transform="rotate(-90 11.4 229.6)">Взам. инв. №</text>
<text x="369" y="255.5">Лит.</text>
<text x="382.8" y="255.5">Масса</text>
<text x="398.4" y="255.6">Масштаб</text>
<text x="11.4" y="259.2" transform="rotate(-90 11.4 259.2)">Подп. и дата</text>
<text x="230.5" y="260.5">Изм.</text>
<text x="238.4" y="260.4">Лист</text>
<text x="251.1" y="260.4">№ докум.</text>
<text x="273" y="260.4">Подп.</text>
<text x="286" y="260.4">Дата</text>
<text x="230.5" y="265.7">Разраб.</text>
<text x="230.5" y="275.7">Т. контр.</text>
<text x="230.6" y="270.7">Пров.</text>
<text x="366.2" y="275.3">Лист 2</text>
<text x="386.3" y="275.2">Листов 3</text>
<text x="230.6" y="285.7">Н. контр.</text>
<text x="11.6" y="290" transform="rotate(-90 11.6 290)">Инв. № подл.</text>
<text x="230.6" y="290.7">Утв.</text>
<text x="322.5" y="295">Копировал</text>
<text x="394.6" y="295">Формат А3</text>
</g>
</svg>
